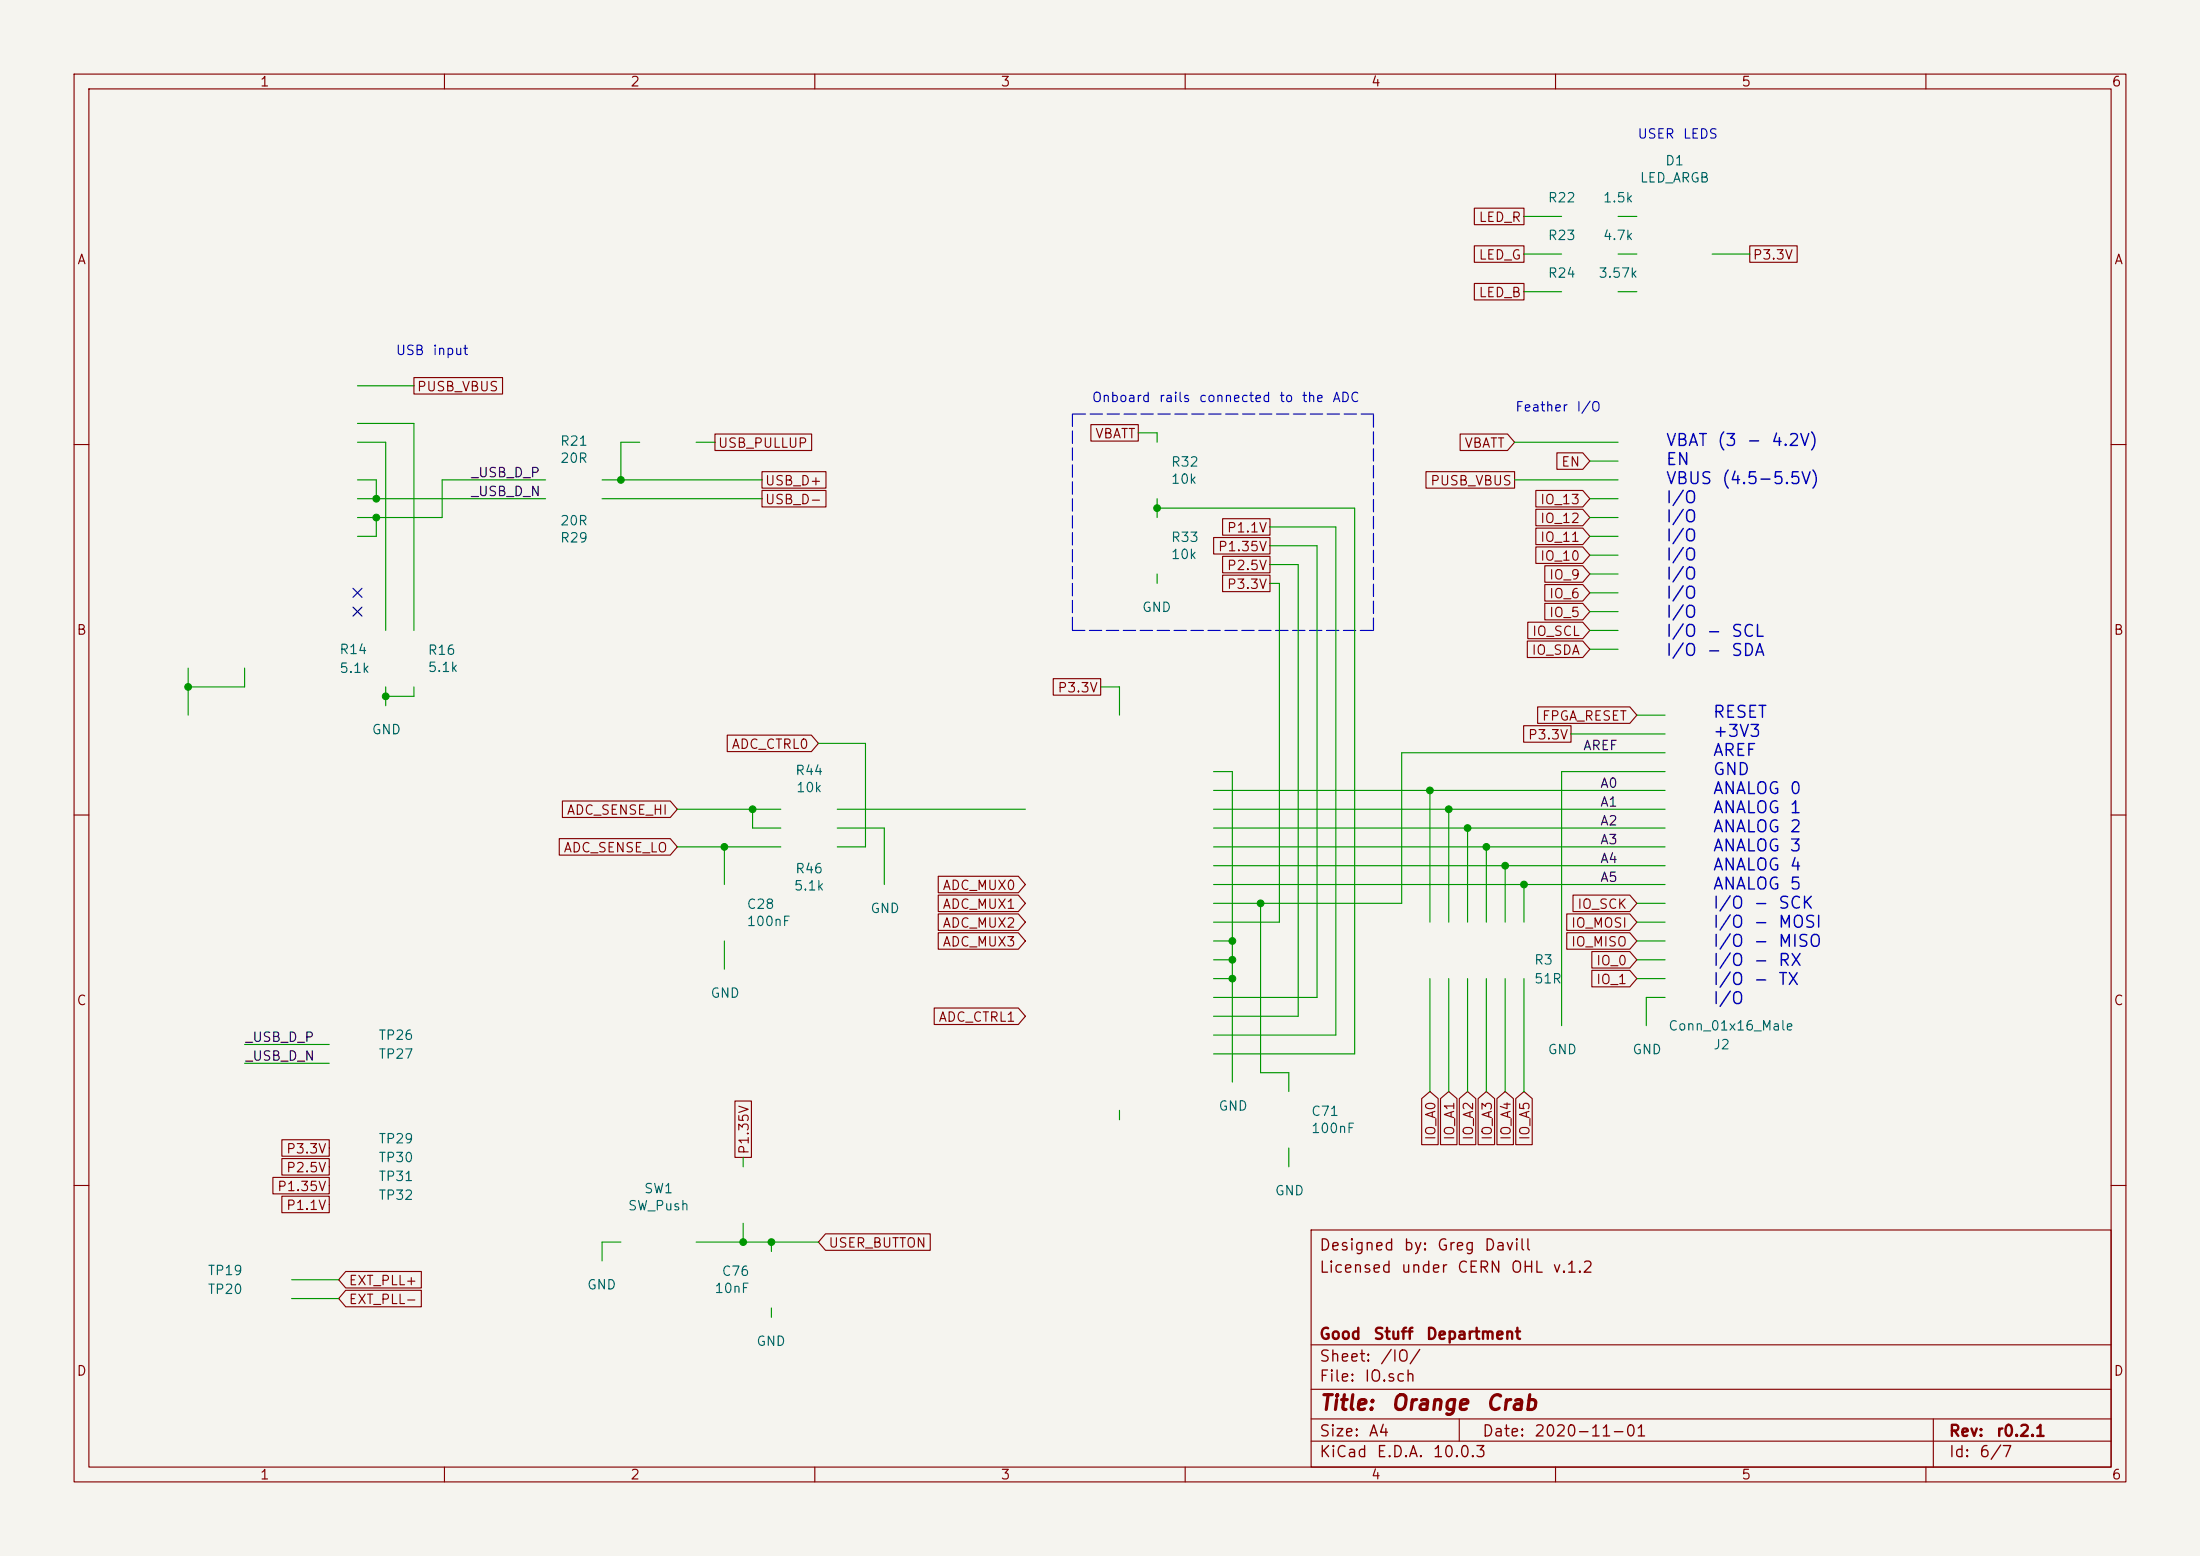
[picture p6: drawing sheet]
<svg xmlns="http://www.w3.org/2000/svg" width="297mm" height="210mm" viewBox="0 0 297 210" stroke-linecap="round" stroke-linejoin="round" font-family="sans-serif">
<path d="M0 0h297v210h-297z" fill="#f5f4ef" stroke="#f5f4ef" stroke-width=".14"/>
<g fill="none" stroke="#840000" stroke-width=".15">
<path d="M10 10h277v190h-277zM12 12h273v186h-273zM60 10v2M110 10v2M160 10v2M210 10v2M260 10v2M199 33.2h6.7v2.2h-6.7zM199 38.3h6.7v2.2h-6.7zM199 28.1h6.7v2.2h-6.7zM236.2 33.2h6.4v2.2h-6.4zM55.9 51h11.9v2.2h-11.9z"/>
<path d="M96.5 58.6h13.1v2.2h-13.1zM147.3 57.3h6.4v2.2h-6.4zM197.1 58.6h6.4l1 1.1-1 1.1h-6.4zM10 60h2M102.9 66.2h8.6v2.2h-8.6zM102.9 63.7h8.6v2.2h-8.6zM163.8 72.5h7.6v2.3h-7.6zM165.1 75.1h6.3v2.2h-6.3zM165.1 77.6h6.3v2.3h-6.3zM165.1 70h6.3v2.2h-6.3zM192.5 63.7h12v2.2h-12zM207.3 68.7h6.4l.9 1.2-.9 1.1h-6.4z"/>
<path d="M207.3 71.3h6.4l.9 1.1-.9 1.1h-6.4zM207.3 73.8h6.4l.9 1.1-.9 1.1h-6.4zM207.3 66.2h6.4l.9 1.1-.9 1.1h-6.4zM208.5 78.9h5.2l.9 1.1-.9 1.1h-5.2zM208.5 76.4h5.2l.9 1.1-.9 1.1h-5.2zM210.2 61.1h3.5l.9 1.1-.9 1.1h-3.5zM285 60h2M98.2 99.2h11.3l1 1.1-1 1.1h-11.3zM142.2 91.6h6.4v2.2h-6.4zM205.7 97.9h6.4v2.3h-6.4zM206.2 86.5h7.5l.9 1.1-.9 1.1h-7.5zM206.3 84h7.4l.9 1.1-.9 1.1h-7.4z"/>
<path d="M207.6 95.4h12.4l1 1.1-1 1.1h-12.4zM208.5 81.4h5.2l.9 1.2-.9 1.1h-5.2zM10 110h2M75.5 113.2h15l.9 1.1-.9 1.1h-15zM75.9 108.1h14.6l.9 1.1-.9 1.1h-14.6zM126.7 118.3h10.8l.9 1.1-.9 1.1h-10.8zM285 110h2M126.1 136h11.4l.9 1.2-.9 1.1h-11.4zM126.7 125.9h10.8l.9 1.1-.9 1.1h-10.8zM126.7 123.3h10.8l.9 1.2-.9 1.1h-10.8zM126.7 120.8h10.8l.9 1.1-.9 1.1h-10.8zM211.5 123.3h8.5l1 1.2-1 1.1h-8.5z"/>
<path d="M211.5 125.9h8.5l1 1.1-1 1.1h-8.5zM212.4 120.8h7.6l1 1.1-1 1.1h-7.6zM214.9 131h5.1l1 1.1-1 1.1h-5.1zM214.9 128.4h5.1l1 1.1-1 1.2h-5.1zM36.8 158.9h7.6v2.2h-7.6zM38.1 153.8h6.3v2.3h-6.3zM38.1 156.4h6.3v2.2h-6.3zM99.2 148.6h2.2v7.6h-2.2zM191.9 148.3l1.1-1 1.2 1v6.2h-2.3zM194.5 148.3l1.1-1 1.1 1v6.2h-2.2zM197 148.3l1.1-1 1.1 1v6.2h-2.2zM199.5 148.3l1.2-1 1.1 1v6.2h-2.3z"/>
<path d="M202.1 148.3l1.1-1 1.1 1v6.2h-2.2zM204.6 148.3l1.1-1 1.2 1v6.2h-2.3zM10 160h2M38.1 161.4h6.3v2.3h-6.3zM46.7 171.6h10.2v2.2h-10.2l-1-1.1zM46.7 174.1h10.2v2.3h-10.2l-1-1.1zM111.4 166.5h14.2v2.3h-14.2l-.9-1.2zM177 166h108v32h-108zM285 160h2M60 198v2M110 198v2M160 198v2"/>
<path d="M177 194.5h108M177 191.5h108M177 187.5h108M177 181.5h108M197 191.5v3M210 198v2M260 198v2M261 191.5v6.5"/>
</g>
<path d="M144.8 55.9v29.2M185.4 55.9h-40.6M144.8 85.1h40.6M185.4 85.1v-29.2" fill="none" stroke="#0000c2" stroke-width=".15" stroke-dasharray="1.7 .6"/>
<g fill="none" stroke="#009600" stroke-width=".15">
<path d="M205.7 34.3h5.1M205.7 29.2h5.1M205.7 39.4h5.1M218.4 34.3h2.6M218.4 29.2h2.6M218.4 39.4h2.6M231.1 34.3h5.1M48.3 59.7h3.8v25.4M48.3 57.2h7.6v27.9M48.3 52.1h7.6M86.4 59.7h-2.6v5.1M94 59.7h2.5"/>
<path d="M153.7 58.4h2.5v1.3M204.5 59.7h13.9M48.3 64.8h2.5v2.5M48.3 67.3h25.4M50.8 69.9v2.5h-2.5M73.7 64.8h-14v5.1h-11.4M81.3 64.8h21.6M81.3 67.3h21.6M156.2 68.6h26.7v73.6h-19.1M156.2 67.3v2.6M156.2 77.5v1.2M171.4 73.7h6.4v60.9h-14"/>
<path d="M171.4 78.7h1.3v45.8h-8.9M171.4 71.1h8.9v68.6h-16.5M171.4 76.2h3.9v61h-11.5M204.5 64.8h13.9M214.6 67.3h3.8M214.6 69.9h3.8M214.6 72.4h3.8M214.6 77.5h3.8M214.6 62.2h3.8M214.6 74.9h3.8M25.4 90.2v6.3M33 90.2v2.5h-7.6"/>
<path d="M52.1 92.7v2.6M55.9 92.7v1.3h-3.8M148.6 92.7h2.5v3.8M212.1 99.1h12.7M214.6 87.6h3.8M214.6 80h3.8M214.6 82.6h3.8M214.6 85.1h3.8M221 96.5h3.8M91.4 114.3h14M91.4 109.2h14M97.8 114.3v5.1"/>
<path d="M101.6 109.2v2.6h3.8M110.5 100.3h6.3v14h-3.8M113 111.8h6.4v7.6M113 109.2h25.4M163.8 119.4h61M163.8 104.1h2.6v42M163.8 116.8h61M163.8 114.3h61M163.8 111.8h61M163.8 109.2h61M163.8 106.7h61M193 106.7v17.8"/>
<path d="M195.6 109.2v15.3M198.1 111.8v12.7M200.7 114.3v10.2M203.2 116.8v7.7M205.7 119.4v5.1M224.8 101.6h-35.6v20.3h-25.4M224.8 104.1h-14v34.3M97.8 127v3.8M163.8 129.5h2.6M163.8 132.1h2.6M163.8 127h2.6M170.2 121.9v22.9h3.8v2.5"/>
<path d="M193 132.1v15.2M195.6 132.1v15.2M198.1 132.1v15.2M200.7 132.1v15.2M203.2 132.1v15.2M205.7 132.1v15.2M221 121.9h3.8M221 124.5h3.8M221 129.5h3.8M221 132.1h3.8M221 127h3.8M224.8 134.6h-2.6v3.8"/>
<path d="M33 141h11.4M33 143.5h11.4M100.3 156.2v1.3M151.1 149.9v1.2M174 154.9v2.6M39.4 172.7h6.3M39.4 175.3h6.3M83.8 167.6h-2.5v2.6M94 167.6h16.5M100.3 165.1v2.5M104.1 167.6v1.3M104.1 176.5v1.3"/>
</g>
<path d="M47.7 79.4l1.2 1.2M48.9 79.4l-1.2 1.2M47.7 81.9l1.2 1.3M48.9 81.9l-1.2 1.3" fill="none" stroke="#000084" stroke-width=".15"/>
<g fill="#009600" stroke="#009600" stroke-width=".14">
<circle cx="193" cy="106.7" r=".46"/>
<circle cx="195.6" cy="109.2" r=".46"/>
<circle cx="198.1" cy="111.8" r=".46"/>
<circle cx="203.2" cy="116.8" r=".46"/>
<circle cx="200.7" cy="114.3" r=".46"/>
<circle cx="205.7" cy="119.4" r=".46"/>
<circle cx="52.1" cy="94" r=".46"/>
<circle cx="83.8" cy="64.8" r=".46"/>
<circle cx="156.2" cy="68.6" r=".46"/>
<circle cx="100.3" cy="167.6" r=".46"/>
<circle cx="101.6" cy="109.2" r=".46"/>
<circle cx="97.8" cy="114.3" r=".46"/>
<circle cx="25.4" cy="92.7" r=".46"/>
<circle cx="50.8" cy="69.9" r=".46"/>
<circle cx="50.8" cy="67.3" r=".46"/>
<circle cx="104.1" cy="167.6" r=".46"/>
<circle cx="166.4" cy="127" r=".46"/>
<circle cx="166.4" cy="129.5" r=".46"/>
<circle cx="166.4" cy="132.1" r=".46"/>
<circle cx="170.2" cy="121.9" r=".46"/>
</g>
<g font-size="2" fill="#840000">
<text x="178" y="190.8">Title:</text>
<text x="187.7" y="190.8">Orange</text>
<text x="200.5" y="190.8">Crab</text>
</g>
<g font-size="1.6" fill="#0000c2">
<text x="224.8" y="60.6">VBAT (3 - 4.2V)</text>
<text x="224.8" y="63.2">EN</text>
<text x="224.8" y="65.8">VBUS (4.5-5.5V)</text>
<text x="224.8" y="68.3">I/O</text>
<text x="224.8" y="70.9">I/O</text>
<text x="224.8" y="73.5">I/O</text>
<text x="224.8" y="76.1">I/O</text>
<text x="224.8" y="78.6">I/O</text>
<text x="224.8" y="81.2">I/O</text>
<text x="224.8" y="83.8">I/O</text>
<text x="224.8" y="86.4">I/O - SCL</text>
<text x="224.8" y="88.9">I/O - SDA</text>
<text x="231.1" y="97.3">RESET</text>
<text x="231.1" y="99.9">+3V3</text>
<text x="231.1" y="102.4">AREF</text>
<text x="231.1" y="105">GND</text>
<text x="231.1" y="107.6">ANALOG 0</text>
<text x="231.1" y="110.2">ANALOG 1</text>
<text x="231.1" y="112.7">ANALOG 2</text>
<text x="231.1" y="115.3">ANALOG 3</text>
<text x="231.1" y="117.9">ANALOG 4</text>
<text x="231.1" y="120.5">ANALOG 5</text>
<text x="231.1" y="123">I/O - SCK</text>
<text x="231.1" y="125.6">I/O - MOSI</text>
<text x="231.1" y="128.2">I/O - MISO</text>
<text x="231.1" y="130.8">I/O - RX</text>
<text x="231.1" y="133.4">I/O - TX</text>
<text x="231.1" y="135.9">I/O</text>
</g>
<g font-size="1.5" fill="#840000">
<text x="178" y="172.2">Licensed</text>
<text x="178" y="169.2">Designed</text>
<text x="189" y="172.2">under</text>
<text x="189.4" y="169.2">by:</text>
<text x="193.9" y="169.2">Greg</text>
<text x="196.6" y="172.2">CERN</text>
<text x="200.3" y="169.2">Davill</text>
<text x="203.8" y="172.2">OHL</text>
<text x="209.5" y="172.2">v.1.2</text>
<text x="178" y="184.2">Sheet:</text>
<text x="178" y="181.2">Good</text>
<text x="185.3" y="181.2">Stuff</text>
<text x="186.2" y="184.2">/IO/</text>
<text x="192.4" y="181.2">Department</text>
<text x="178" y="186.9">File:</text>
<text x="184.1" y="186.9">IO.sch</text>
<text x="178" y="197.1">KiCad</text>
<text x="178" y="194.3">Size:</text>
<text x="184.7" y="194.3">A4</text>
<text x="185.7" y="197.1">E.D.A.</text>
<text x="193.3" y="197.1">10.0.3</text>
<text x="200" y="194.3">Date:</text>
<text x="207" y="194.3">2020-11-01</text>
<text x="263" y="194.3">Rev:</text>
<text x="263" y="197.1">Id:</text>
<text x="267.1" y="197.1">6/7</text>
<text x="269.4" y="194.3">r0.2.1</text>
</g>
<g font-size="1.3" fill="#840000">
<text x="35" y="12">1</text>
<text x="85" y="12">2</text>
<text x="135" y="12">3</text>
<text x="185" y="12">4</text>
<text x="235" y="12">5</text>
<text x="285" y="12">6</text>
<text x="10.3" y="36">A</text>
<text x="199.5" y="35.4">LED_G</text>
<text x="199.5" y="30.3">LED_R</text>
<text x="236.5" y="35.4">P3.3V</text>
<text x="285.3" y="36">A</text>
<text x="199.5" y="40.4">LED_B</text>
<text x="56.2" y="53.1">PUSB_VBUS</text>
<text x="147.8" y="59.5">VBATT</text>
<text x="96.8" y="60.8">USB_PULLUP</text>
<text x="103.2" y="65.8">USB_D+</text>
<text x="193" y="65.8">PUSB_VBUS</text>
<text x="197.6" y="60.8">VBATT</text>
<text x="210.7" y="63.3">EN</text>
<text x="103.2" y="68.4">USB_D-</text>
<text x="207.8" y="70.9">IO_12</text>
<text x="207.8" y="68.4">IO_13</text>
<text x="164.3" y="74.7">P1.35V</text>
<text x="165.5" y="77.3">P2.5V</text>
<text x="165.5" y="72.2">P1.1V</text>
<text x="207.8" y="73.5">IO_11</text>
<text x="207.8" y="76">IO_10</text>
<text x="165.5" y="79.8">P3.3V</text>
<text x="209" y="83.6">IO_5</text>
<text x="209" y="81.1">IO_6</text>
<text x="209" y="78.5">IO_9</text>
<text x="10.3" y="86">B</text>
<text x="206.7" y="88.7">IO_SDA</text>
<text x="206.7" y="86.2">IO_SCL</text>
<text x="285.3" y="86">B</text>
<text x="142.7" y="93.8">P3.3V</text>
<text x="98.7" y="101.4">ADC_CTRL0</text>
<text x="206.2" y="100.1">P3.3V</text>
<text x="208.1" y="97.6">FPGA_RESET</text>
<text x="76.4" y="110.3">ADC_SENSE_HI</text>
<text x="76" y="115.4">ADC_SENSE_LO</text>
<text x="127.2" y="125.5">ADC_MUX2</text>
<text x="127.2" y="123">ADC_MUX1</text>
<text x="127.2" y="120.4">ADC_MUX0</text>
<text x="212" y="125.5">IO_MOSI</text>
<text x="212.9" y="123">IO_SCK</text>
<text x="127.2" y="128.1">ADC_MUX3</text>
<text x="212" y="128.1">IO_MISO</text>
<text x="215.4" y="130.6">IO_0</text>
<text x="10.3" y="136">C</text>
<text x="215.4" y="133.1">IO_1</text>
<text x="285.3" y="136">C</text>
<text x="126.6" y="138.2">ADC_CTRL1</text>
<text x="101.4" y="155.9" transform="rotate(-90 101.4 155.9)">P1.35V</text>
<text x="194.1" y="154" transform="rotate(-90 194.1 154)">IO_A0</text>
<text x="196.6" y="154" transform="rotate(-90 196.6 154)">IO_A1</text>
<text x="199.2" y="154" transform="rotate(-90 199.2 154)">IO_A2</text>
<text x="201.7" y="154" transform="rotate(-90 201.7 154)">IO_A3</text>
<text x="204.3" y="154" transform="rotate(-90 204.3 154)">IO_A4</text>
<text x="206.8" y="154" transform="rotate(-90 206.8 154)">IO_A5</text>
<text x="37.3" y="161.1">P1.35V</text>
<text x="38.5" y="156">P3.3V</text>
<text x="38.5" y="158.5">P2.5V</text>
<text x="38.5" y="163.6">P1.1V</text>
<text x="47" y="173.8">EXT_PLL+</text>
<text x="111.8" y="168.7">USER_BUTTON</text>
<text x="47" y="176.3">EXT_PLL-</text>
<text x="10.3" y="186">D</text>
<text x="285.3" y="186">D</text>
<text x="35" y="200">1</text>
<text x="85" y="200">2</text>
<text x="135" y="200">3</text>
<text x="185" y="200">4</text>
<text x="235" y="200">5</text>
<text x="285" y="200">6</text>
</g>
<g font-size="1.3" fill="#0000c2">
<text x="221" y="19">USER</text>
<text x="227.1" y="19">LEDS</text>
<text x="53.3" y="48.2">USB</text>
<text x="58.3" y="48.2">input</text>
<text x="147.3" y="54.6">Onboard</text>
<text x="156.4" y="54.6">rails</text>
<text x="161.8" y="54.6">connected</text>
<text x="172.6" y="54.6">to</text>
<text x="175.6" y="54.6">the</text>
<text x="179.8" y="54.6">ADC</text>
<text x="204.5" y="55.9">Feather</text>
<text x="212.7" y="55.9">I/O</text>
</g>
<g font-size="1.3" fill="#006464">
<text x="224.7" y="22.6">D1</text>
<text x="208.9" y="27.6">R22</text>
<text x="216.3" y="27.6">1.5k</text>
<text x="221.3" y="24.9">LED_ARGB</text>
<text x="208.9" y="32.7">R23</text>
<text x="216.3" y="32.7">4.7k</text>
<text x="208.9" y="37.8">R24</text>
<text x="215.7" y="37.8">3.57k</text>
<text x="75.5" y="60.5">R21</text>
<text x="75.5" y="62.8">20R</text>
<text x="158" y="65.6">10k</text>
<text x="158" y="63.3">R32</text>
<text x="75.5" y="71.2">20R</text>
<text x="75.5" y="73.5">R29</text>
<text x="158" y="75.8">10k</text>
<text x="158" y="73.5">R33</text>
<text x="154.1" y="82.9">GND</text>
<text x="45.7" y="88.6">R14</text>
<text x="57.7" y="88.7">R16</text>
<text x="45.7" y="91.1">5.1k</text>
<text x="57.7" y="91">5.1k</text>
<text x="50.1" y="99.4">GND</text>
<text x="107.3" y="104.9">R44</text>
<text x="107.4" y="107.2">10k</text>
<text x="107.3" y="118.2">R46</text>
<text x="100.7" y="125.3">100nF</text>
<text x="100.7" y="123">C28</text>
<text x="107.1" y="120.5">5.1k</text>
<text x="117.4" y="123.6">GND</text>
<text x="207" y="130.5">R3</text>
<text x="95.8" y="135">GND</text>
<text x="207" y="133.1">51R</text>
<text x="51" y="140.7">TP26</text>
<text x="51" y="143.2">TP27</text>
<text x="208.9" y="142.6">GND</text>
<text x="220.3" y="142.6">GND</text>
<text x="225.1" y="139.4">Conn_01x16_Male</text>
<text x="231.2" y="141.9">J2</text>
<text x="51" y="154.6">TP29</text>
<text x="164.4" y="150.2">GND</text>
<text x="176.9" y="153.2">100nF</text>
<text x="176.9" y="150.9">C71</text>
<text x="51" y="157.2">TP30</text>
<text x="51" y="159.7">TP31</text>
<text x="86.9" y="161.4">SW1</text>
<text x="172" y="161.7">GND</text>
<text x="51" y="162.3">TP32</text>
<text x="84.7" y="163.7">SW_Push</text>
<text x="27.9" y="172.4">TP19</text>
<text x="97.3" y="172.5">C76</text>
<text x="27.9" y="175">TP20</text>
<text x="79.2" y="174.4">GND</text>
<text x="96.4" y="174.8">10nF</text>
<text x="102" y="182">GND</text>
</g>
<g font-size="1.3" fill="#0f0f0f">
<text x="63.5" y="64.7">_USB_D_P</text>
<text x="63.5" y="67.3">_USB_D_N</text>
<text x="213.6" y="101.6">AREF</text>
<text x="215.9" y="106.6">A0</text>
<text x="215.9" y="109.2">A1</text>
<text x="215.9" y="111.7">A2</text>
<text x="215.9" y="119.3">A5</text>
<text x="215.9" y="114.3">A3</text>
<text x="215.9" y="116.8">A4</text>
<text x="33" y="143.5">_USB_D_N</text>
<text x="33" y="140.9">_USB_D_P</text>
</g>
</svg>
